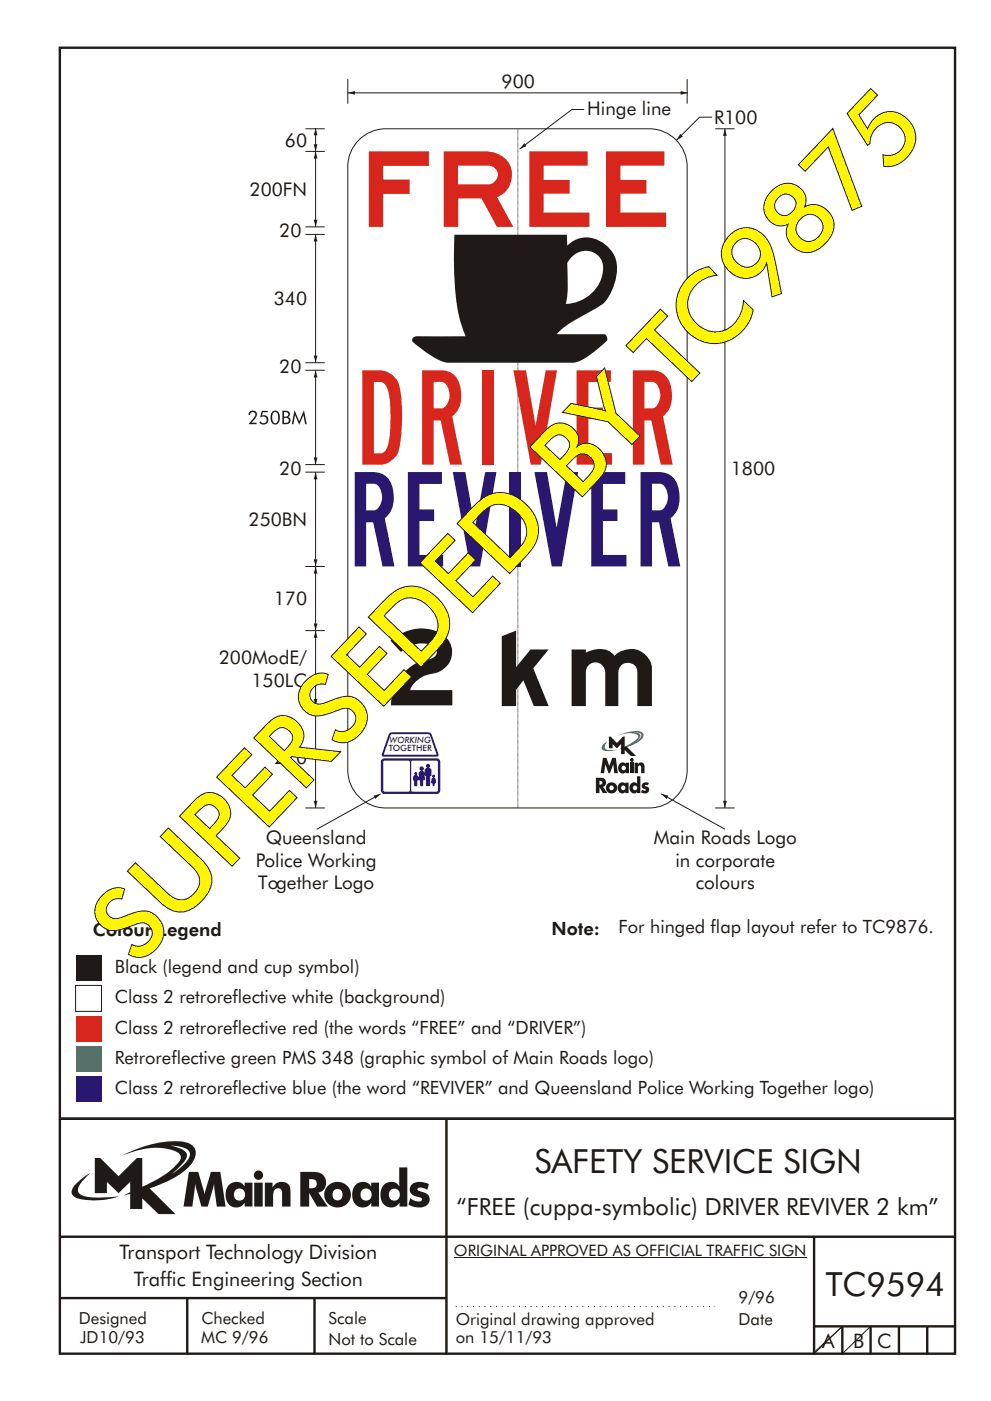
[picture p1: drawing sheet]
<svg xmlns="http://www.w3.org/2000/svg" width="210mm" height="297mm" viewBox="0 0 210 297" stroke-linecap="round" stroke-linejoin="round" font-family="sans-serif">
<g fill="none" stroke="#1f1a17" stroke-width=".51">
<path d="M12.7 10.1h189.9v276.9h-189.9zM12.7 237.2h190M94.7 237.1v50.1M12.7 262.2h190.1M12.7 275.2h82M39.7 275.2v12M66.7 275.2v12M172.7 262.2v25M172.5 281.2h30M178.7 281.2v6M184.7 281.2v6M190.7 281.2v6"/>
<path d="M196.7 281.2v6"/>
</g>
<path d="M36.1 242.9a5.8 5.8 0 0 1 3.9 1 1.58 1.58 0 0 1-.2 2.1l-1.1 1.2-2.3 1.8 .9-.9a6.5 6.5 0 0 0 2.4-3.2 2.43 2.43 0 0 0-2.3-1.7zM20.1 245.5v7.5h2.6v-2.4l2.5 2.4 2.4-2.4v2.2l-1.3 .6 1.3-.3v3.2h2.6v-2.2l3.4 3.3h3.6l-5.5-5.4a20.1 20.1 0 0 0 8.7-5 3.1 3.1 0 0 0 .8-3.8 3.8 3.8 0 0 0-3.1-1.2 25.1 25.1 0 0 0-12.4 3.1 16.1 16.1 0 0 1 11.1-1.2 1.56 1.56 0 0 1 1.5 2 17.9 17.9 0 0 1-8.1 5.7v-6.1h-1.2l-3.8 3.9-3.9-3.9zM16.2 250.9a1.82 1.82 0 0 0-.6 2.7 9.9 9.9 0 0 0 5.8 .9l1.9-.3 2-.6a22.2 22.2 0 0 1-7.7-.1 1.33 1.33 0 0 1-.8-2.2l1-1.2 1.3-1.4-1.4 .9zM65.6 250a1.13 1.13 0 0 1 1.2 .2 1.13 1.13 0 0 1 .4 1.2 1.26 1.26 0 0 1-1.6 .5zM63.7 248.5v7.3h1.9v-2.9l1.7 2.9h2.2l-2-2.9a2.25 2.25 0 0 0 1.6-2.7 2.25 2.25 0 0 0-2.6-1.7zM68.9 253.3a2.8 2.8 0 0 0 5.6 0 2.8 2.8 0 0 0-5.6 0zM71 252.3a1.15 1.15 0 0 1 1.7 1 1.15 1.15 0 0 1-1.7 1 1.46 1.46 0 0 1 0-2zM75.5 251.1a3.2 3.2 0 0 0 .4 4.7 2.13 2.13 0 0 0 2.9-.8v.8h1.6v-5.1h-1.6v.9a2.07 2.07 0 0 0-3.3-.5zM76.9 252.2a1.23 1.23 0 0 1 1.7 .3 1.23 1.23 0 0 1-.2 1.7 1.23 1.23 0 0 1-1.7-.1 1.55 1.55 0 0 1 .2-1.9zM84.7 247.5l.1 4.1a2.16 2.16 0 0 0-2.4-1 2.16 2.16 0 0 0-1.6 2 2.52 2.52 0 0 0 2.7 3.4 2.11 2.11 0 0 0 1.3-1v.8h1.6v-8.3zM82.9 252.2a1.24 1.24 0 0 1 1.9 1.1 1.24 1.24 0 0 1-1.9 1 1.47 1.47 0 0 1 0-2.1zM87.5 251a1.52 1.52 0 0 0-.5 1.7 1.52 1.52 0 0 0 1.5 1 .82 .82 0 0 1 1 .8 2.07 2.07 0 0 1-2.5-.5l-.3 1.4a3.8 3.8 0 0 0 3.9 .1 1.56 1.56 0 0 0 .5-1.7 1.56 1.56 0 0 0-1.4-1.1 1.25 1.25 0 0 1-1.1-.5 1.21 1.21 0 0 1 1.7-.1l.3 .2 .4-1.3a3.7 3.7 0 0 0-3.5 0zM40.1 248.5l-1.2 7.3h1.9l.6-4.8 1.3 4.8h1.4l1.3-4.8 .6 4.8h1.9l-1.2-7.3h-1.9l-1.4 4.8-1.3-4.8zM48.7 251.1a3.2 3.2 0 0 0 .4 4.7 2.13 2.13 0 0 0 2.8-.8v.8h1.7v-5.1h-1.7v.9a2.07 2.07 0 0 0-3.2-.5zM50.1 252.2a1.23 1.23 0 0 1 1.6 .3 1.23 1.23 0 0 1-.2 1.7 1.23 1.23 0 0 1-1.7-.1 1.55 1.55 0 0 1 .3-1.9zM53.9 250.7v5.1h1.8v-5.1zM53.8 249.2a1 1 0 0 0 2 0 1 1 0 0 0-2 0zM56.2 250.7v5.1h1.7a5.4 5.4 0 0 1 .4-3.6 .91 .91 0 0 1 1.1-.2 .91 .91 0 0 1 .4 1.1v2.7h1.8v-2.9a2 2 0 0 0-1.3-2.3 2 2 0 0 0-2.5 1.2v-1.1z" fill-rule="evenodd" fill="#1f1a17"/>
<path d="M76.1 29.7a8 8 0 0 1 5.7-2.4h56a8.1 8.1 0 0 1 8 8v128a8.1 8.1 0 0 1-8 8h-56a8.1 8.1 0 0 1-8-8v-128a8 8 0 0 1 2.3-5.6zM96.3 266.7h74.7M178.7 281.3l-6 5.4M178.7 281.2l-6 5.8M184.7 281.2l-6 5.8" fill="none" stroke="#1f1a17" stroke-width=".21"/>
<path d="M96.7 277h55" fill="none" stroke="#1f1a17" stroke-width=".21" stroke-dasharray=".2 1" stroke-linecap="butt"/>
<path d="M12.7 237.2h190" fill="none" stroke="#1f1a17" stroke-width=".51"/>
<path d="M96.4 49.8h23.9v2.3a6.1 6.1 0 0 1 9.3 .9 7 7 0 0 1 1 6.5 8.2 8.2 0 0 1-4.7 6.2 36.8 36.8 0 0 0-7.2 4.5l-.6 .7h10.1a1 1 0 0 1 .5 1.4 20.5 20.5 0 0 1-6.5 4.5l-27.2 .1a12.6 12.6 0 0 1-5.8-3.1l-1.8-1.6 .2-.6 .4-.2 10.8-.1a37.1 37.1 0 0 1-2.5-14.2zM121 54.8l-.7 1a36.4 36.4 0 0 1-.3 8.6 7.9 7.9 0 0 0 7.8-8.6 3.9 3.9 0 0 0-3.1-2.6 3.9 3.9 0 0 0-3.7 1.6z" fill-rule="evenodd" fill="#1f1a17"/>
<path d="M73.8 16.8v5.2M73.8 19.7h72.1M145.8 16.8v5.2" fill="none" stroke="#1f1a17" stroke-width=".21"/>
<g fill="#1f1a17">
<path d="M144.4 19.3l1.5 .4-1.5 .4 1.5-.4-1.5 .4z" fill-rule="evenodd"/>
<path d="M73.8 19.7l1.5-.4v.8z" fill-rule="evenodd"/>
</g>
<path d="M151.1 24.8h-2.7l-4.9 4.9" fill="none" stroke="#1f1a17" stroke-width=".21"/>
<path d="M144.3 28.4l.6 .5-1.4 .8z" fill-rule="evenodd" fill="#1f1a17"/>
<path d="M124 23.2h-2.7l-11 8.4" fill="none" stroke="#1f1a17" stroke-width=".21"/>
<path d="M111.2 30.4l.5 .6-1.4 .6z" fill-rule="evenodd" fill="#1f1a17"/>
<path d="M80.8 168.3l-13.6 7.5" fill="none" stroke="#1f1a17" stroke-width=".21"/>
<path d="M79.3 168.7l1.5-.4-1.2 1.1 1.2-1.1-1.2 1.1z" fill-rule="evenodd" fill="#1f1a17"/>
<path d="M140.3 168.3l13.5 7.5" fill="none" stroke="#1f1a17" stroke-width=".21"/>
<path d="M140.3 168.3l1.5 .4-.4 .7-1.1-1.1 1.5 .4z" fill-rule="evenodd" fill="#1f1a17"/>
<path d="M109.9 27.3v144M153.8 27.3v144" fill="none" stroke="#1f1a17" stroke-width=".21"/>
<g fill="#1f1a17">
<path d="M153.4 169.8h.8l-.4 1.5z" fill-rule="evenodd"/>
<path d="M153.8 27.3l.4 1.5h-.8z" fill-rule="evenodd"/>
</g>
<path d="M151.7 27.3h4.2M151.7 171.3h4.2" fill="none" stroke="#1f1a17" stroke-width=".21"/>
<path d="M82.6 155.5l-1.6 4.4 .1 .5h11.8l.1-.5-1.4-4.1a.89 .89 0 0 0-1.1-.6h-6.9l-.8 .2zM82.8 155.9l-1.4 4.1h11.2l-1.4-4.1-.2-.2h-7.7z" fill-rule="evenodd" fill="#291770"/>
<path d="M81.1 161.1l.5-.2h11.1a.66 .66 0 0 1 .6 .7v5.9a.67 .67 0 0 1-.6 .7h-11.1a.67 .67 0 0 1-.7-.7v-5.9z" fill-rule="evenodd" fill="#291770" stroke="#291770" stroke-width=".21"/>
<g fill="#fff">
<path d="M87.3 161.4l.2-.1h5.1l.3 .1v6.2l-.1 .2h-5.3l-.2-.1z" fill-rule="evenodd"/>
<path d="M81.4 161.4l.2-.1h5.1l.2 .1 .1 6.2-.2 .2h-5.2l-.2-.1z" fill-rule="evenodd"/>
</g>
<path d="M88 164a.22 .22 0 0 1 .4 0 .22 .22 0 0 1-.4 0zM87.9 164.5l-.1 .9 .2-.4 .1 .4h.3l.1-.4 .1 .3a.54 .54 0 0 0 0-.7 .54 .54 0 0 0-.7-.1zM88 165.5v1.1l.2-.2v-.7zM88.3 165.6h.1v1l-.2-.2zM90.5 162.4a.35 .35 0 0 1 .7 0 .35 .35 0 0 1-.7 0zM90.3 163l-.1 .3v1.1h.2l.1-.8 .1 .9 .5-.1 .1-.8 .1 .8h.1v-1.2l-.3-.2zM90.5 164.6v1.7l.1 .3 .2-.2v-1.6l-.2-.3zM90.9 164.6h.2l.1 .2v1.5l-.2 .3-.2-.2zM89.1 163a.36 .36 0 0 1 .7 0 .36 .36 0 0 1-.7 0zM89.1 163.7l-.2 .2 .1 .6-.2 .6a1 1 0 0 0 1.3 0l-.2-.6a.57 .57 0 0 0-.1-.8 .57 .57 0 0 0-.7 0zM89.8 164v.2zM89.2 164v.2zM89.3 165.5v1l.2 .1 .2-.1v-.9l-.1-.1zM91.8 165a.71 .71 0 0 0 .1 1.1v.4h.2l.1-.5a.63 .63 0 0 0-.2-1zM91.8 164.6a.22 .22 0 0 1 .4 0 .22 .22 0 0 1-.4 0z" fill-rule="evenodd" fill="#291770" stroke="#291770" stroke-width=".21"/>
<g fill="#1f1a17">
<path d="M133.7 161.7h.7v2.2h-.7z"/>
<path d="M126.4 164.9a1.95 1.95 0 0 1 2 .4 1.01 1.01 0 0 1-.5 1.5l1 1.4h-1l-.7-1.3v1.3h-.8zM127.2 165.5v.9a.46 .46 0 0 0 .5-.2 .46 .46 0 0 0 0-.5z" fill-rule="evenodd"/>
<path d="M128.6 167a1.2 1.2 0 0 1 2.4 0 1.2 1.2 0 0 1-2.4 0zM129.3 167a.5 .5 0 0 0 1 0 .5 .5 0 0 0-1 0z" fill-rule="evenodd"/>
<path d="M131.4 166.1a.84 .84 0 0 1 1.3 .1v-.3h.7v2.3h-.7v-.3a.94 .94 0 0 1-1.2 .2 .94 .94 0 0 1-.5-1.1zM131.8 167a.48 .48 0 0 0 .9 0 .48 .48 0 0 0-.9 0z" fill-rule="evenodd"/>
<path d="M135.2 164.6h.7v3.6h-.7v-.3a.94 .94 0 0 1-1.2 .2 .94 .94 0 0 1-.5-1.1 .97 .97 0 0 1 .5-1 .97 .97 0 0 1 1.2 .2zM134.3 167a.48 .48 0 0 0 .9 0 .48 .48 0 0 0-.9 0z" fill-rule="evenodd"/>
<path d="M136.4 166.1l.6-.2 .7 .1-.3 .5-.5-.1v.3a.79 .79 0 0 1 .9 .8 .79 .79 0 0 1-1 .7l-.8-.2 .3-.6 .7 .2v-.1l-.2-.2a.67 .67 0 0 1-.7-.5 .67 .67 0 0 1 .3-.7z" fill-rule="evenodd"/>
<path d="M127.9 160.7h.8l.6 1.7 .6-1.7h.7l.5 3.2h-.8l-.2-1.8-.7 1.8h-.3l-.7-1.8-.2 1.8h-.8z" fill-rule="evenodd"/>
<path d="M131.5 161.9a.85 .85 0 0 1 1.3 0v-.2h.7v2.2h-.7v-.2a.94 .94 0 0 1-1.2 .2 .94 .94 0 0 1-.5-1.1zM131.9 162.8a.48 .48 0 0 0 .9 0 .48 .48 0 0 0-.9 0z" fill-rule="evenodd"/>
<path d="M134.6 161.7h.8v.3a.76 .76 0 0 1 .9-.3 .76 .76 0 0 1 .4 .9v1.3h-.7v-1.3l-.3-.3-.3 .2v1.4h-.8z" fill-rule="evenodd"/>
<circle cx="134.1" cy="161.1" r=".41"/>
</g>
<path d="M131.1 156a8.3 8.3 0 0 1 4.7-.9 .82 .82 0 0 1 .6 1.3 6.4 6.4 0 0 1-3.5 2l-1.7 .5 2-.9a4.7 4.7 0 0 0 2.2-1.8l-.1-.3a5.1 5.1 0 0 0-4.2 .1z" fill-rule="evenodd" fill="#3d756b"/>
<path d="M129.2 156.2h.4l1.3 1.3 1.3-1.3h.3v2.2l.4-.1 2.1 2h-1.1l-1.4-1.3v.9h-.7v-2.1l-.9 .9-.9-.9v.9h-.8z" fill-rule="evenodd" fill="#1f1a17"/>
<path d="M133.9 155.3h1.2a.73 .73 0 0 1 .7 .3 .73 .73 0 0 1 .1 .8l-1.2 1a1.77 1.77 0 0 0 1.1-1.6 2.5 2.5 0 0 0-1.9-.5z" fill-rule="evenodd" fill="#fff"/>
<path d="M128 157.8l.8-.6-.4 .6-.1 .8a1.97 1.97 0 0 0 1.9 .4h.7l-.4 .1a4.7 4.7 0 0 1-2.6-.1 .75 .75 0 0 1 .1-1.2z" fill-rule="evenodd" fill="#3d756b"/>
<g fill="none" stroke="#1f1a17" stroke-width=".21">
<path d="M64.8 32.1h4.1M64.8 27.3h4.1M64.8 49.7h4.1M64.8 48.1h4.1M64.8 78.5h4.1M64.8 76.9h4.1M64.8 98.5h4.1M64.8 100.1h4.1M64.8 133.7h4.1M64.8 120.1h4.1M64.8 149.7h4.1M67 149.8v21.5"/>
<path d="M64.8 171.3h4.1"/>
</g>
<g fill="#1f1a17">
<path d="M67 149.8l.3 1.5h-.7l.4-1.5 .3 1.5z" fill-rule="evenodd"/>
<path d="M66.6 169.8h.7l-.3 1.5 .3-1.5-.3 1.5z" fill-rule="evenodd"/>
</g>
<path d="M67 133.7v16" fill="none" stroke="#1f1a17" stroke-width=".21"/>
<g fill="#1f1a17">
<path d="M67 133.7l.3 1.5h-.7l.4-1.5 .3 1.5z" fill-rule="evenodd"/>
<path d="M66.6 148.2h.7l-.3 1.5 .3-1.5-.3 1.5z" fill-rule="evenodd"/>
</g>
<path d="M67 120.1v13.6" fill="none" stroke="#1f1a17" stroke-width=".21"/>
<g fill="#1f1a17">
<path d="M67 120.1l.3 1.5h-.7l.4-1.5 .3 1.5z" fill-rule="evenodd"/>
<path d="M66.6 132.2h.7l-.3 1.5 .3-1.5-.3 1.5z" fill-rule="evenodd"/>
</g>
<path d="M67 100.1v20" fill="none" stroke="#1f1a17" stroke-width=".21"/>
<g fill="#1f1a17">
<path d="M67 100.1l.3 1.5h-.7l.4-1.5 .3 1.5z" fill-rule="evenodd"/>
<path d="M66.6 118.6h.7l-.3 1.5 .3-1.5-.3 1.5z" fill-rule="evenodd"/>
</g>
<path d="M67 78.5v20" fill="none" stroke="#1f1a17" stroke-width=".21"/>
<g fill="#1f1a17">
<path d="M67 78.5l.3 1.5h-.7l.4-1.5 .3 1.5z" fill-rule="evenodd"/>
<path d="M66.6 97h.7l-.3 1.5 .3-1.5-.3 1.5z" fill-rule="evenodd"/>
</g>
<path d="M67 49.7v27.2" fill="none" stroke="#1f1a17" stroke-width=".21"/>
<g fill="#1f1a17">
<path d="M67 49.7l.3 1.5h-.7l.4-1.5 .3 1.5z" fill-rule="evenodd"/>
<path d="M66.6 75.4h.7l-.3 1.5 .3-1.5-.3 1.5z" fill-rule="evenodd"/>
</g>
<path d="M67 32.1v16" fill="none" stroke="#1f1a17" stroke-width=".21"/>
<g fill="#1f1a17">
<path d="M67 32.1l.3 1.5h-.7l.4-1.5 .3 1.5z" fill-rule="evenodd"/>
<path d="M66.6 46.6h.7l-.3 1.5 .3-1.5-.3 1.5z" fill-rule="evenodd"/>
</g>
<path d="M67 27.2v4.9" fill="none" stroke="#1f1a17" stroke-width=".21"/>
<g fill="#1f1a17">
<path d="M67 27.2l.3 1.5h-.7l.4-1.5 .3 1.5z" fill-rule="evenodd"/>
<path d="M66.6 30.6h.7l-.3 1.5 .3-1.5-.3 1.5z" fill-rule="evenodd"/>
<path d="M53 87.3l-.3 .7h.4a.56 .56 0 0 1 .6-.6 .56 .56 0 0 1 .4 .7l-1.4 1.8h1.7v-.3h-1l.7-.8a.95 .95 0 0 0 .3-1.4 .95 .95 0 0 0-1.4-.1zM55.5 87.1l-.3 1.4a.76 .76 0 0 1 1.3 .1 .76 .76 0 0 1-.6 1.1l-.6-.4-.3 .3a1.02 1.02 0 0 0 1.8 0 1.02 1.02 0 0 0-.9-1.6l-.3 .1 .2-.7h1v-.3zM58.1 87.4l.3-.1a1.48 1.48 0 0 1 .3 2.4h-.3a1.49 1.49 0 0 1-.3-2.3zM57.8 87.3a1.98 1.98 0 0 0 .3 2.7 1.1 1.1 0 0 0 1.3-1.5 1.06 1.06 0 0 0-.4-1.2 1.06 1.06 0 0 0-1.2 0zM60.3 87.4h.5a.47 .47 0 0 1 .4 .5 .47 .47 0 0 1-.4 .4h-.6zM60.3 88.6a.66 .66 0 0 1 .7 .1 .66 .66 0 0 1 .2 .7l-.3 .2h-.6zM59.9 87.1v2.8h.6a.81 .81 0 0 0 1.1-.4 .81 .81 0 0 0-.5-1.1 .73 .73 0 0 0 .3-.9 .73 .73 0 0 0-.9-.4zM62.5 87l-.6 2.9h.3l.4-1.9 .9 2.1 .9-2.1 .3 1.9h.4l-.6-2.9-1 2.3z" fill-rule="evenodd"/>
</g>
<path d="M16 215.3h5.5v5.5h-5.5z" fill="#d9261c"/>
<path d="M16 202.5h5.5v5.5h-5.5z" fill="#1f1a17"/>
<path d="M16 228.1h5.5v5.5h-5.5z" fill="#291770"/>
<path d="M16 221.7h5.5v5.5h-5.5z" fill="#3d756b"/>
<path d="M16 208.9h5.5v5.5h-5.5z" fill="none" stroke="#1f1a17" stroke-width=".21"/>
<text font-size="21.5" fill="#1f1a17" x="28.9" y="205.1" transform="rotate(-46 28.9 205.1)">SUPERSEDED BY TC9875</text>
<text font-size="20" fill="#d9261c" x="76.9" y="98.5">DRIVER</text>
<g font-size="20" fill="#291770">
<text x="75.2" y="120.1">REVI</text>
<text x="113.4" y="120.1">VER</text>
</g>
<g font-size="16" fill="#d9261c">
<text x="78.2" y="48.1">FR</text>
<text x="112.3" y="48.1">EE</text>
</g>
<text font-size="16" fill="#1f1a17" x="82.8" y="149.6">2</text>
<text font-size="12" fill="#1f1a17" x="106.5" y="149.7">km</text>
<g font-size="7.1" fill="#1f1a17">
<text x="113.4" y="248.6">SAFETY SERVICE SIGN</text>
<text x="175.2" y="274.8">TC9594</text>
</g>
<text font-size="5" fill="#1f1a17" x="96.9" y="257.7">“FREE (cuppa-symbolic) DRIVER REVIVER 2 km”</text>
<g font-size="4.2" fill="#1f1a17">
<text x="25.4" y="267">Transport Technology Division</text>
<text x="28.4" y="272.6">Traffic Engineering Section</text>
<text x="174.4" y="285.8">A</text>
<text x="181" y="285.8">B</text>
<text x="186.1" y="285.8">C</text>
</g>
<g font-size="4" fill="#1f1a17">
<text x="106.4" y="18.7">900</text>
<text x="124.6" y="24.3">Hinge line</text>
<text x="151.5" y="26.2">R100</text>
<text x="60.4" y="31.1">60</text>
<text x="53" y="41.5">200FN</text>
<text x="59.2" y="50.3">20</text>
<text x="58.1" y="64.7">340</text>
<text x="59.2" y="79.1">20</text>
<text x="59.2" y="100.7">20</text>
<text x="155.1" y="100.7">1800</text>
<text x="52.7" y="111.5">250BN</text>
<text x="58.1" y="128.3">170</text>
<text x="46.4" y="140.8">200ModE/</text>
<text x="53.4" y="145.6">150LC</text>
<text x="58.1" y="161.9">270</text>
<text x="56.4" y="179">Queensland</text>
<text x="138.7" y="179">Main Roads Logo</text>
<text x="54.3" y="183.8">Police Working</text>
<text x="143.3" y="183.8">in corporate</text>
<text x="54.8" y="188.6">Together Logo</text>
<text x="147.6" y="188.6">colours</text>
</g>
<g font-size="3.9" fill="#1f1a17">
<text x="131.3" y="197.9">For hinged flap layout refer to TC9876.</text>
<text x="19.7" y="198.4">Colour Legend</text>
<text x="117" y="198.2">Note:</text>
<text x="24.4" y="206.3">Black (legend and cup symbol)</text>
<text x="24.4" y="212.7">Class 2 retroreflective white (background)</text>
<text x="24.4" y="219.1">Class 2 retroreflective red (the words “FREE” and “DRIVER”)</text>
<text x="24.4" y="225.5">Retroreflective green PMS 348 (graphic symbol of Main Roads logo)</text>
<text x="24.4" y="231.9">Class 2 retroreflective blue (the word “REVIVER” and Queensland Police Working Together logo)</text>
</g>
<g font-size="3.5" fill="#1f1a17">
<text x="16.7" y="280.7">Designed</text>
<text x="42.7" y="280.7">Checked</text>
<text x="69.7" y="280.7">Scale</text>
<text x="96.7" y="281">Original drawing approved</text>
<text x="156.7" y="276.3">9/96</text>
<text x="156.7" y="281">Date</text>
<text x="17" y="284.8">JD10/93</text>
<text x="42.7" y="284.8">MC 9/96</text>
<text x="69.7" y="285.2">Not to Scale</text>
<text x="96.7" y="284.7">on 15/11/93</text>
</g>
<text font-size="3.4" fill="#1f1a17" x="96.3" y="266.3">ORIGINAL APPROVED AS OFFICIAL TRAFFIC SIGN</text>
<g font-size="1.8" fill="#291770">
<text x="82.5" y="159.3">TOGETHER</text>
<text x="82.7" y="157.5">WORKING</text>
</g>
</svg>
